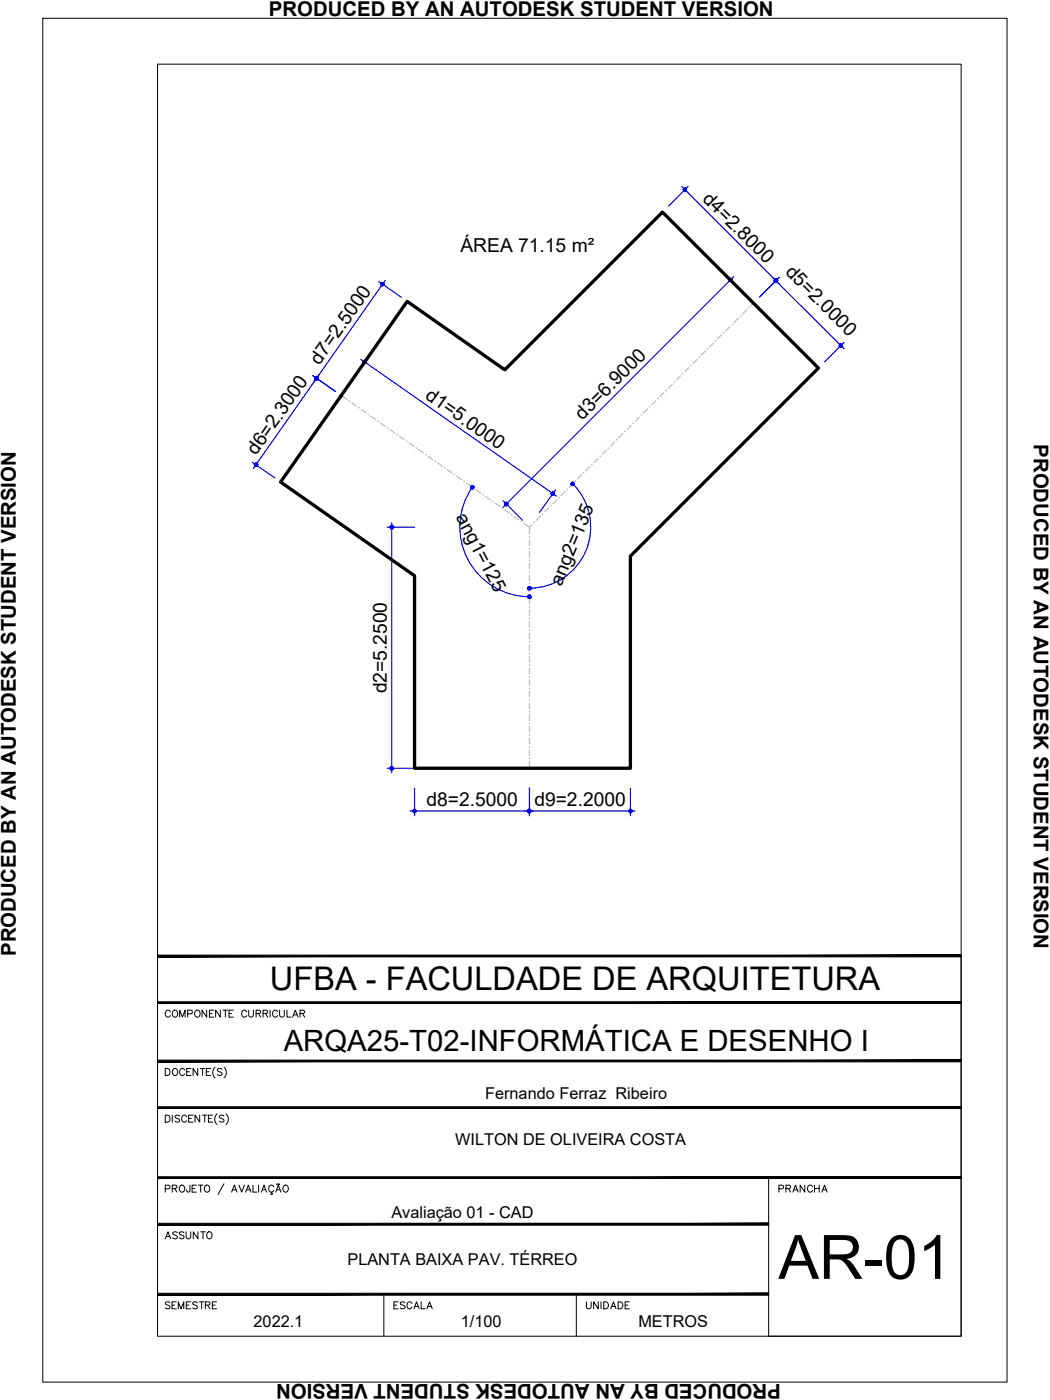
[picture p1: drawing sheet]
<svg xmlns="http://www.w3.org/2000/svg" width="229mm" height="305mm" viewBox="0 0 229 305" stroke-linecap="round" stroke-linejoin="round" font-family="sans-serif">
<!-- layer: ARQ_EIXO CINZA 04 -->
<g fill="none" stroke="#bababa" stroke-width=".25">
<path d="M151.8 78.3l-.9 .9M153.6 76.5l-.9 .8M155.4 74.7l-.9 .9M157.1 72.9l-.8 .8M159 71.1l-.9 .9M160.7 69.3l-.8 .9M162.6 67.5l-.9 .9M164 66l-.6 .6M74.3 86.1l1.2 .9M76.6 87.7l1 .7M78.7 89.2l1 .7M80.7 90.6l1.1 .7"/>
<path d="M82.8 92.1l1.1 .7M84.9 93.5l1 .7M87 95l1 .7M89.1 96.4l1 .8M91.1 97.9l1.1 .7M93.2 99.4l1 .7M130.2 99.8l-.9 .9M132 98l-.9 .9M133.8 96.2l-.9 .9M135.6 94.4l-.9 .9M137.4 92.6l-.9 .9M139.2 90.8l-.9 .9"/>
<path d="M141 89l-.9 .9M142.8 87.2l-.9 .9M144.6 85.4l-.9 .9M146.4 83.7l-.9 .8M148.2 81.8l-.9 1M150 80.1l-.9 .8M95.3 100.8l1.1 .7M97.4 102.2l1 .8M99.4 103.7l1.1 .7M101.5 105.2l1.1 .7M103.6 106.6l1 .8M105.7 108.1l1 .7"/>
<path d="M107.8 109.5l1 .8M109.9 111l1 .7M111.9 112.4l1.1 .8M114 113.9l1.3 .9M115.3 117.5v1.3M115.9 114.2l-.6 .6v1.4M117.6 112.4l-.8 .9M119.4 110.6l-.9 .9M121.2 108.8l-.8 .9M123 107l-.9 .9M124.8 105.2l-.8 .9M126.6 103.4l-.9 .9"/>
<path d="M128.4 101.6l-.9 .9M115.3 120.1v1.2M115.3 122.6v1.3M115.3 125.1v1.3M115.3 127.7v1.2M115.3 130.2v1.3M115.3 132.8v1.2M115.3 135.3v1.3M115.3 137.8v1.3M115.3 140.4v1.2M115.3 142.9v1.3M115.3 145.5v1.2"/>
<path d="M115.3 148v1.3M115.3 150.5v1.3M115.3 153.1v1.2M115.3 155.6v1.3M115.3 158.2v1.2M115.3 160.7v1.3M115.3 163.2v1.3M115.3 165.8v1.5"/>
</g>
<g fill="#bababa" stroke="#bababa" stroke-width=".22">
<path d="M115.2 162.6h.2z"/>
<path d="M115.2 132.1h.2z"/>
<path d="M115.2 122h.2z"/>
<path d="M115.2 119.4h.2z"/>
<path d="M119.8 110.2h.2z"/>
<path d="M121.7 108.3h.1z"/>
<path d="M123.4 106.5l.1 .1z"/>
<path d="M125.2 104.7h.1z"/>
<path d="M134.2 95.7l.2 .1z"/>
<path d="M136 94h.1z"/>
<path d="M137.8 92.1v.1z"/>
<path d="M139.6 90.3l.1 .1z"/>
<path d="M146.8 83.2h.1z"/>
<path d="M150.4 79.5l.1 .1z"/>
<path d="M152.1 77.8h.2z"/>
<path d="M153.9 76h.2z"/>
<path d="M161.2 68.7v.2z"/>
<path d="M162.9 67h.2z"/>
<path d="M113.4 113.5h.2z"/>
<path d="M111.3 112.1h.2z"/>
<path d="M109.3 110.6h.1z"/>
<path d="M105.2 107.7h.1z"/>
<path d="M100.9 104.8h.2z"/>
<path d="M98.8 103.3h.2z"/>
<path d="M94.8 100.3v.2z"/>
<path d="M88.4 96.1h.2z"/>
<path d="M84.3 93.1h.2z"/>
<path d="M78.1 88.7v.2z"/>
<path d="M75.9 87.3h.2z"/>
<circle cx="115.3" cy="165.1" r=".07"/>
<circle cx="115.3" cy="160.1" r=".07"/>
<circle cx="115.3" cy="157.5" r=".07"/>
<circle cx="115.3" cy="155" r=".07"/>
<circle cx="115.3" cy="152.4" r=".07"/>
<circle cx="115.3" cy="149.9" r=".07"/>
<circle cx="115.3" cy="147.4" r=".07"/>
<circle cx="115.3" cy="144.8" r=".07"/>
<circle cx="115.3" cy="142.3" r=".07"/>
<circle cx="115.3" cy="139.7" r=".07"/>
<circle cx="115.3" cy="137.2" r=".07"/>
<circle cx="115.3" cy="134.7" r=".07"/>
<circle cx="115.3" cy="129.6" r=".07"/>
<circle cx="115.3" cy="127" r=".07"/>
<circle cx="115.3" cy="124.5" r=".07"/>
<circle cx="115.3" cy="116.9" r=".07"/>
<circle cx="116.3" cy="113.7" r=".07"/>
<circle cx="118.1" cy="111.9" r=".07"/>
<circle cx="127.1" cy="102.9" r=".07"/>
<circle cx="128.9" cy="101.1" r=".07"/>
<circle cx="130.7" cy="99.3" r=".07"/>
<circle cx="132.5" cy="97.6" r=".07"/>
<circle cx="141.4" cy="88.6" r=".07"/>
<circle cx="143.3" cy="86.8" r=".07"/>
<circle cx="145" cy="85" r=".07"/>
<circle cx="148.6" cy="81.4" r=".07"/>
<circle cx="155.8" cy="74.2" r=".07"/>
<circle cx="157.6" cy="72.4" r=".07"/>
<circle cx="159.4" cy="70.6" r=".07"/>
<circle cx="107.3" cy="109.2" r=".07"/>
<circle cx="103.1" cy="106.2" r=".07"/>
<circle cx="96.9" cy="101.9" r=".07"/>
<circle cx="92.7" cy="99" r=".07"/>
<circle cx="90.6" cy="97.5" r=".07"/>
<circle cx="86.5" cy="94.6" r=".07"/>
<circle cx="82.3" cy="91.7" r=".07"/>
<circle cx="80.2" cy="90.2" r=".07"/>
</g>
<!-- layer: COTA AZUL -->
<g fill="none" stroke="#00f" stroke-width=".25">
<path d="M148.4 40.6l21.2 21.2M149.8 40.6l-4.2 4.3M78.6 78.2l42.6 29.8M80 78l-3.5 4.9M82.5 61.3l4.9 3.4M83.9 61l-15.5 22.1M158.3 60.2l4.2 4.3M159.7 60.2l-50.2 50.2M168.2 60.4l15.6 15.5M169.6 60.4l-4.2 4.2M183.8 74.5l-4.3 4.3M68.1 81.8l4.9 3.4"/>
<path d="M69.5 81.5l-14.3 20.5M54.9 100.6l5 3.5M84.3 114.8h6M85.3 113.8v54.5M102.9 106a15.2 15.2 0 0 0 12.4 23.9M109.5 109l4.2 4.2M120.9 106.6l-3.4 4.9M124.7 105.3a13.3 13.3 0 0 1 2.9 14.5 13.3 13.3 0 0 1-12.3 8.3M84.3 167.3h6M89.2 176.6h49.1M90.3 171.6v6M115.3 171.6v6"/>
<path d="M137.2 171.6v6"/>
</g>
<!-- layer: 0 -->
<g fill="#00f" stroke="#00f" stroke-width=".22">
<path d="M79.1 78.6l-.1 .2h.4zM79 78.8h.4l-.3 .2zM79.1 79l.1 .1 .2-.3z"/>
<path d="M79.4 78.8l-.2 .3 .2 .1zM79.4 78.8l.1 .3-.1 .1zM79.4 78.8l.1 .3 .2-.1z"/>
<path d="M79.4 78.8l.3 .2 .1-.2zM79.4 78.8l.4-.1v.1zM79.6 78.5l-.2 .3 .4-.1z"/>
<path d="M79.4 78.4v.4l.2-.3zM79.2 78.4h.2v.4zM79.1 78.6l.3 .2-.2-.4z"/>
<path d="M120.4 107.5l.2 .2 .1-.2zM120.4 107.5l.3-.2v.2zM120.6 107.1l-.2 .4 .3-.2z"/>
<path d="M120.4 107.1v.4l.2-.4zM120.2 107.1h.2v.4zM120.2 107.1l-.1 .2 .3 .2z"/>
<path d="M120.1 107.3l-.1 .1 .4 .1zM120 107.4l.4 .1-.4 .1zM120 107.6l.1 .2 .3-.3z"/>
<path d="M120.4 107.5l-.3 .3 .2 .1zM120.4 107.5l.1 .3-.2 .1zM120.4 107.5l.1 .3 .1-.1z"/>
<path d="M85.1 114.4l.2 .4v-.4zM85.1 114.4l.2 .4-.3-.2zM85 114.6l-.1 .2h.4z"/>
<path d="M84.9 114.8l.1 .2 .3-.2zM85 115l.3-.2-.2 .3zM85.3 114.8l-.2 .3h.2z"/>
<path d="M85.3 114.8v.3h.2zM85.3 114.8l.3 .2-.1 .1zM85.3 114.8l.3 .2 .1-.2z"/>
<path d="M85.3 114.8h.4l-.1-.2zM85.5 114.4l.1 .2-.3 .2zM85.3 114.4v.4l.2-.4z"/>
<path d="M85.3 167.3v.3h.2zM85.3 167.3l.3 .2-.1 .1zM85.3 167.3l.3 .2 .1-.2z"/>
<path d="M85.3 167.3h.4l-.1-.2zM85.5 167l.1 .1-.3 .2zM85.3 166.9v.4l.2-.3z"/>
<path d="M85.1 167l.2 .3v-.4zM85.1 167l.2 .3-.3-.2zM85 167.1l-.1 .2h.4z"/>
<path d="M84.9 167.3l.1 .2 .3-.2zM85 167.5l.3-.2-.2 .3zM85.3 167.3l-.2 .3h.2z"/>
<path d="M109.9 110l.2 .1 .1-.4zM110.2 109.7l.1 .4h-.2zM110.2 109.7l.1 .4 .2-.1z"/>
<path d="M110.2 109.7l.3 .3 .1-.2zM110.2 109.7l.4-.1v.2zM110.2 109.7l.4-.1-.1-.1z"/>
<path d="M110.3 109.3l-.1 .4 .3-.2zM110.1 109.3h.2l-.1 .4zM109.9 109.5l.3 .2-.1-.4z"/>
<path d="M109.9 109.5v.1l.3 .1zM109.9 109.6l.3 .1-.3 .1zM109.9 109.8v.2l.3-.3z"/>
<path d="M159.1 60.6l-.1 .4 .3-.3zM158.9 60.6h.2l-.1 .4zM158.7 60.7l.3 .3-.1-.4z"/>
<path d="M158.7 60.7l-.1 .1 .4 .2zM158.6 60.8l.4 .2h-.4zM158.6 61l.1 .2 .3-.2z"/>
<path d="M159 61l-.3 .2 .2 .1zM159 61l.1 .3h-.2zM159 61l.1 .3 .2-.1z"/>
<path d="M159 61l.3 .2 .1-.2zM159 61l.4-.2v.2zM159.3 60.7l-.3 .3 .4-.2z"/>
<path d="M148.8 41.1v.1l.3 .1zM148.8 41.2l.3 .1-.3 .1zM148.8 41.4v.2l.3-.3z"/>
<path d="M148.8 41.6l.2 .1 .1-.4zM149.1 41.3l.1 .4h-.2zM149.1 41.3l.1 .4 .2-.1z"/>
<path d="M149.1 41.3l.3 .3 .1-.2zM149.1 41.3l.4-.1v.2zM149.1 41.3l.4-.1-.1-.1z"/>
<path d="M149.2 40.9l-.1 .4 .3-.2zM149 40.9h.2l-.1 .4zM148.8 41.1l.3 .2-.1-.4z"/>
<path d="M168.9 61.1l.3 .3 .1-.2zM168.9 61.1l.4-.1v.2zM169.2 60.8l-.3 .3 .4-.1z"/>
<path d="M169 60.7l-.1 .4 .3-.3zM168.8 60.7h.2l-.1 .4zM168.7 60.8l.2 .3-.1-.4z"/>
<path d="M168.7 60.8l-.1 .2 .3 .1zM168.6 61l.3 .1-.3 .1zM168.6 61.2l.1 .2 .2-.3z"/>
<path d="M168.7 61.4l.1 .1 .1-.4zM168.9 61.1l.1 .4h-.2zM168.9 61.1l.1 .4 .2-.1z"/>
<path d="M168.7 60.8l-.1 .2 .3 .1zM168.6 61l.3 .1-.3 .1zM168.6 61.2l.1 .2 .2-.3z"/>
<path d="M168.7 61.4l.1 .1 .1-.4zM168.9 61.1l.1 .4h-.2zM168.9 61.1l.1 .4 .2-.1z"/>
<path d="M168.9 61.1l.3 .3 .1-.2zM168.9 61.1l.4-.1v.2zM169.2 60.8l-.3 .3 .4-.1z"/>
<path d="M169 60.7l-.1 .4 .3-.3zM168.8 60.7h.2l-.1 .4zM168.7 60.8l.2 .3-.1-.4z"/>
<path d="M183 75.3l.3 .2 .1-.1zM183 75.3l.4-.2v.3zM183.3 75l-.3 .3 .4-.2z"/>
<path d="M183.1 74.9l-.1 .4 .3-.3zM183 74.9h.1l-.1 .4zM182.8 75l.2 .3v-.4z"/>
<path d="M182.8 75l-.1 .1 .3 .2zM182.7 75.1l.3 .2-.3 .1zM182.7 75.4l.1 .1 .2-.2z"/>
<path d="M182.8 75.5l.2 .1v-.3zM183 75.3l.1 .3h-.1zM183 75.3l.1 .3 .2-.1z"/>
<path d="M69 82l-.1 .3 .3-.3zM68.8 82h.2l-.1 .3zM68.6 82.1l.3 .2-.1-.3z"/>
<path d="M68.6 82.1v.2h.3zM68.6 82.3h.3l-.3 .2zM68.6 82.5l.1 .1 .2-.3z"/>
<path d="M68.9 82.3l-.2 .3 .2 .1zM68.9 82.3l.2 .4h-.2zM68.9 82.3l.2 .4 .2-.1z"/>
<path d="M68.9 82.3l.4 .3v-.2zM68.9 82.3l.4-.1v.2zM69.2 82l-.3 .3 .4-.1z"/>
<path d="M55.8 101.2l-.3 .3 .2 .1zM55.8 101.2l.1 .3-.2 .1zM55.8 101.2l.1 .3 .1-.1z"/>
<path d="M55.8 101.2l.2 .2 .1-.2zM55.8 101.2l.3-.2v.2zM56 100.9l-.2 .3 .3-.2z"/>
<path d="M55.8 100.8v.4l.2-.3zM55.6 100.8h.2v.4zM55.5 101l.3 .2-.2-.4z"/>
<path d="M55.5 101l-.1 .1 .4 .1zM55.4 101.1l.4 .1-.4 .1zM55.4 101.3l.1 .2 .3-.3z"/>
<path d="M68.9 82.3l-.2 .3 .2 .1zM68.9 82.3l.2 .4h-.2zM68.9 82.3l.2 .4 .2-.1z"/>
<path d="M68.9 82.3l.4 .3v-.2zM68.9 82.3l.4-.1v.2zM69.2 82l-.3 .3 .4-.1z"/>
<path d="M69 82l-.1 .3 .3-.3zM68.8 82h.2l-.1 .3zM68.6 82.1l.3 .2-.1-.3z"/>
<path d="M68.6 82.1v.2h.3zM68.6 82.3h.3l-.3 .2zM68.6 82.5l.1 .1 .2-.3z"/>
<path d="M83.3 61.5v.3l.2-.2zM83.1 61.5h.2v.3zM83.1 61.5l-.1 .1 .3 .2z"/>
<path d="M83 61.6l-.1 .2h.4zM82.9 61.8h.4l-.4 .2zM82.9 62l.2 .2 .2-.4z"/>
<path d="M83.3 61.8l-.2 .4h.1zM83.3 61.8l.1 .4h-.2zM83.3 61.8l.1 .4 .2-.1z"/>
<path d="M83.3 61.8l.3 .3 .1-.2zM83.3 61.8l.3-.1 .1 .2zM83.5 61.6l-.2 .2 .3-.1z"/>
<path d="M115.3 176.6h.3v-.2zM115.4 176.2l.2 .2-.3 .2zM115.3 176.2v.4l.1-.4z"/>
<path d="M115.1 176.2l.2 .4v-.4zM115.1 176.2l.2 .4-.4-.2zM114.9 176.4v.2h.4z"/>
<path d="M114.9 176.6v.1l.4-.1zM114.9 176.7l.4-.1-.2 .3zM115.3 176.6l-.2 .3 .2 .1z"/>
<path d="M115.3 176.6v.4l.1-.1zM115.3 176.6l.3 .1-.2 .2zM115.3 176.6l.3 .1v-.1z"/>
<path d="M89.9 176.6v.1l.4-.1zM89.9 176.7l.4-.1-.2 .3zM90.3 176.6l-.2 .3 .2 .1z"/>
<path d="M90.3 176.6v.4l.1-.1zM90.3 176.6l.3 .1-.2 .2zM90.3 176.6l.3 .1v-.1z"/>
<path d="M90.3 176.6h.3v-.2zM90.4 176.2l.2 .2-.3 .2zM90.3 176.2v.4l.1-.4z"/>
<path d="M90.1 176.2l.2 .4v-.4zM90.1 176.2l.2 .4-.4-.2zM89.9 176.4v.2h.4z"/>
<path d="M137.2 176.6h.4v-.2zM137.5 176.2l.1 .2-.4 .2zM137.2 176.2v.4l.3-.4z"/>
<path d="M137.1 176.2l.1 .4v-.4zM137.1 176.2l.1 .4-.3-.2zM136.9 176.4v.2h.3z"/>
<path d="M136.9 176.6v.1l.3-.1zM136.9 176.7l.3-.1-.1 .3zM137.2 176.6l-.1 .3 .1 .1z"/>
<path d="M137.2 176.6v.4l.3-.1zM137.2 176.6l.4 .1-.1 .2zM137.2 176.6l.4 .1v-.1z"/>
<path d="M114.9 176.6v.1l.4-.1zM114.9 176.7l.4-.1-.2 .3zM115.3 176.6l-.2 .3 .2 .1z"/>
<path d="M115.3 176.6v.4l.1-.1zM115.3 176.6l.3 .1-.2 .2zM115.3 176.6l.3 .1v-.1z"/>
<path d="M115.3 176.6h.3v-.2zM115.4 176.2l.2 .2-.3 .2zM115.3 176.2v.4l.1-.4z"/>
<path d="M115.1 176.2l.2 .4v-.4zM115.1 176.2l.2 .4-.4-.2zM114.9 176.4v.2h.4z"/>
<path d="M102.9 105.7l-.1 .4 .2-.3zM102.7 105.7h.2l-.1 .4zM102.7 105.7l-.2 .2 .3 .2z"/>
<path d="M102.5 105.9l-.1 .1 .4 .1zM102.4 106l.4 .1-.3 .2zM102.5 106.3l.1 .1 .2-.3z"/>
<path d="M102.8 106.1l-.2 .3 .2 .1zM102.8 106.1l.2 .3-.2 .1zM102.8 106.1l.2 .3 .1-.1z"/>
<path d="M102.8 106.1l.3 .2 .1-.2zM102.8 106.1l.4-.2v.2zM103 105.8l-.2 .3 .4-.2z"/>
<path d="M115.3 129.9h.3v-.1zM115.4 129.6l.2 .2-.3 .1zM115.3 129.5v.4l.1-.3z"/>
<path d="M115.1 129.6l.2 .3v-.4zM115.1 129.6l.2 .3-.4-.1zM114.9 129.8v.1h.4z"/>
<path d="M114.9 129.9v.2l.4-.2zM114.9 130.1l.4-.2-.2 .4zM115.3 129.9l-.2 .4h.2z"/>
<path d="M115.3 129.9v.4h.1zM115.3 129.9l.3 .2-.2 .2zM115.3 129.9l.3 .2v-.2z"/>
<path d="M114.9 128.1v.2l.4-.2zM114.9 128.3l.4-.2-.2 .3zM115.3 128.1l-.2 .3h.2z"/>
<path d="M115.3 128.1v.3h.1zM115.3 128.1l.3 .2-.2 .1zM115.3 128.1l.3 .2v-.2z"/>
<path d="M115.3 128.1h.3v-.2zM115.4 127.8l.2 .1-.3 .2zM115.3 127.7v.4l.1-.3z"/>
<path d="M115.1 127.8l.2 .3v-.4zM115.1 127.8l.2 .3-.4-.2zM114.9 127.9v.2h.4z"/>
<path d="M124.4 105.1l-.1 .2 .4 .1zM124.3 105.3l.4 .1-.4 .1zM124.3 105.5l.1 .1 .3-.2z"/>
<path d="M124.7 105.4l-.3 .2 .2 .1zM124.7 105.4l.1 .3h-.2zM124.7 105.4l.1 .3 .1-.1z"/>
<path d="M124.7 105.4l.2 .2 .1-.1zM124.7 105.4l.3-.1v.2zM124.9 105.1l-.2 .3 .3-.1z"/>
<path d="M124.8 105l-.1 .4 .2-.3zM124.6 105h.2l-.1 .4zM124.4 105.1l.3 .3-.1-.4z"/>
</g>
<path d="M88.6 65.6l21.3 14.9 34.3-34.3 34 33.9-41 41v46.2h-46.9v-42l-29.2-20.4z" fill="none" stroke="#000" stroke-width=".72"/>
<!-- layer: MRG_EXTERNA -->
<path d="M9.3 4h209.9v296.9h-209.9z" fill="none" stroke="#000" stroke-width=".22"/>
<!-- layer: MRG_INTERNA -->
<path d="M34.3 14h175v276.9h-175z" fill="none" stroke="#000" stroke-width=".22"/>
<!-- layer: SIMB_01 -->
<g fill="#000" stroke="#000" stroke-width=".22">
<path d="M34.3 218.1v.4l175-.4zM34.3 218.5l175-.4v.4z"/>
<path d="M34.3 207.9v.4l175-.4zM34.3 208.3l175-.4v.4z"/>
<path d="M34.3 230.8v.4l175-.4zM34.3 231.2l175-.4v.4z"/>
<path d="M34.3 256.2v.4l175-.4zM34.3 256.6l175-.4v.4z"/>
<path d="M34.3 241v.3l175-.3zM34.3 241.3l175-.3v.3z"/>
<path d="M34.3 266.3v.4l133-.4zM34.3 266.7l133-.4v.4z"/>
<path d="M34.3 282h133v-.4zM34.3 281.6h133l-133 .4z"/>
</g>
<g fill="none" stroke="#000" stroke-width=".22">
<path d="M45 219.9v1.5l-1-1.5v1.5M46.5 219.9h-.9v1.5h.9M48 219.9v1.5l-1.1-1.5v1.5M48.6 219.9h1M49.1 219.9v1.5M50.8 219.9h-.9v1.5h.9M54.1 219.9v1.1l.5 .4h.3l.3-.4v-1.1M58.8 219.9v1.5M60.9 219.9v1.1l.4 .4 .5-.2 .1-1.3M62.5 219.9v1.5h.9M209.3 208.1v82.8h-42v-34.5M36 232.6h.5a.82 .82 0 0 1 .5 .8 .82 .82 0 0 1-.5 .7h-.5z"/>
<path d="M37.1 220.3a.56 .56 0 0 0-.7-.4 .56 .56 0 0 0-.4 .6 .63 .63 0 0 0 .2 .8 .63 .63 0 0 0 .9-.2M37.7 220.1a.72 .72 0 0 1 1 .2 .72 .72 0 0 1-.3 1.1 .72 .72 0 0 1-.9-.4 .72 .72 0 0 1 .2-.9zM37.7 232.8a.72 .72 0 0 1 1 .2 .72 .72 0 0 1-.3 1.1 .72 .72 0 0 1-.9-.4 .72 .72 0 0 1 .2-.9zM39.1 221.4v-1.5l.6 1.5 .6-1.5v1.5M40.2 233a.56 .56 0 0 0-.6-.4 .56 .56 0 0 0-.5 .6 .63 .63 0 0 0 .3 .8 .63 .63 0 0 0 .8-.2M40.6 233.3h.6M40.9 220.7l.9-.1v-.5l-.3-.2h-.6v1.5M41.6 232.6h-1v1.5h1M42.7 220a.71 .71 0 0 1 .9 .7 .71 .71 0 0 1-.9 .7l-.3-.5v-.4zM43.1 232.6v1.5l-1.1-1.5v1.5M43.6 232.6h1M44.1 232.6v1.5"/>
<path d="M44.9 233.3h.6M45.6 220.6h.5M45.9 232.6h-1v1.5h1M46.8 232.3a1.57 1.57 0 0 0 0 2.4M48.3 232.8l-.3-.2-.7 .2 .2 .4 .5 .2 .3 .3v.2l-.3 .2-.7-.2M48.8 232.3a1.57 1.57 0 0 1 0 2.4M49.9 220.6h.5M53.7 220.3a.56 .56 0 0 0-.6-.4 .56 .56 0 0 0-.5 .6 .63 .63 0 0 0 .3 .8 .63 .63 0 0 0 .8-.2M55.8 220.6h.8l.2-.4-.4-.3h-.6v1.5M56.3 220.6l.5 .8M57.3 220.6h.8l.2-.4-.4-.3h-.6v1.5M57.8 220.6l.5 .8"/>
<path d="M60.5 220.3a.56 .56 0 0 0-.7-.4 .56 .56 0 0 0-.4 .6 .63 .63 0 0 0 .2 .8 .63 .63 0 0 0 .9-.2M63.7 221.4l.6-1.5 .6 1.5M63.9 220.9h.7M65.3 220.6h.9l.1-.4-.3-.3h-.7v1.5M65.8 220.6l.5 .8M36 242.8h.5a.82 .82 0 0 1 .5 .7 .82 .82 0 0 1-.5 .8h-.5zM36 258.8l.9-.1 .1-.6-1-.1v1.5M37.5 258.7l1-.1v-.5l-1-.1v1.5M37.5 242.8v1.5M38 258.7l.5 .8M39.1 243l-.3-.2-.7 .2 .2 .4 .7 .3 .1 .2v.2l-.3 .2-.7-.2M39.2 258.2a.72 .72 0 0 1 1 .2 .72 .72 0 0 1-.3 1.1 .72 .72 0 0 1-.9-.4 .72 .72 0 0 1 .2-.9z"/>
<path d="M40.6 243.2a.56 .56 0 0 0-.6-.4 .56 .56 0 0 0-.5 .6 .63 .63 0 0 0 .3 .8 .63 .63 0 0 0 .8-.2M41.1 243.5h.6M41.4 258l-.1 1.4-.4 .1-.2-.1-.1-.4M41.8 258.7h.6M42 242.8h-.9v1.5h.9M42.8 258h-1v1.5h1M43.2 258h1M43.5 242.8v1.5l-1-1.5v1.5M43.7 258v1.5M44.1 242.8h1M44.6 242.8v1.5M44.6 258.2a.63 .63 0 0 1 .8-.1 .63 .63 0 0 1 .2 .9 .57 .57 0 0 1-.5 .6 .57 .57 0 0 1-.6-.6z"/>
<path d="M45.4 243.5h.5M46.3 242.8h-.9v1.5h.9M47.2 242.5a1.57 1.57 0 0 0 0 2.3M48.8 243l-.4-.2-.6 .2 .1 .4 .7 .3 .2 .2v.2l-.4 .2-.6-.2M48.8 257.7l-1.3 2.4M49.2 242.5a1.57 1.57 0 0 1 0 2.3M50.4 259.5l.6-1.5 .6 1.5M50.7 259h.7M52 258l.6 1.5 .6-1.5M53.5 259.5l.6-1.5 .6 1.5M53.7 259h.7M55.1 258v1.5h.9"/>
<path d="M56.3 258v1.5M56.9 259.5l.6-1.5 .5 1.5M57.1 259h.7M59.1 259.5v.3l.2 .2h-.4M59.6 258.4a.6 .6 0 0 0-.9-.3 .6 .6 0 0 0-.2 .9 .54 .54 0 0 0 .4 .5 .54 .54 0 0 0 .7-.3M60 259.5l.6-1.5 .6 1.5M60.2 259h.8M60.3 257.8l-.1 .1M60.3 257.8h.2M60.5 257.8l.1 .1M60.6 257.9h.2M60.9 257.7l-.1 .2"/>
<path d="M61.8 258.2a.72 .72 0 0 1 1 .2 .72 .72 0 0 1-.3 1.1 .72 .72 0 0 1-.9-.4 .72 .72 0 0 1 .2-.9zM83.6 281.8v9.1M125.5 281.8v9.1"/>
</g>
<text font-size="13.3" x="169.5" y="278.4">AR-01</text>
<text font-size="7.1" x="58.8" y="215.6">UFBA - FACULDADE DE ARQUITETURA</text>
<text font-size="6.4" x="61.8" y="228.9">ARQA25-T02-INFORMÁTICA E DESENHO I</text>
<g font-size="4.4">
<text x="58.5" y="3.6">PRODUCED BY AN AUTODESK STUDENT VERSION</text>
<text x="225.1" y="96.7" transform="rotate(90 225.1 96.7)">PRODUCED BY AN AUTODESK STUDENT VERSION</text>
<text x="3.5" y="208.2" transform="rotate(-90 3.5 208.2)">PRODUCED BY AN AUTODESK STUDENT VERSION</text>
<text x="168.3" y="260.7">PRANCHA</text>
<text x="34.9" y="270.9">ASSUNTO</text>
<text x="34.9" y="286.1">SEMESTRE</text>
<text x="84.7" y="286.1">ESCALA</text>
<text x="126.3" y="286.1">UNIDADE</text>
<text x="170" y="301.3" transform="rotate(-180 170 301.3)">PRODUCED BY AN AUTODESK STUDENT VERSION</text>
</g>
<g font-size="4.2">
<text x="152.7" y="43.4" transform="rotate(45 152.7 43.4)">d4=2.8000</text>
<text x="100.2" y="54.8">ÁREA 71.15 m²</text>
<text x="170.8" y="59.4" transform="rotate(45 170.8 59.4)">d5=2.0000</text>
<text x="69.6" y="79.6" transform="rotate(-55 69.6 79.6)">d7=2.5000</text>
<text x="92.4" y="86.6" transform="rotate(35 92.4 86.6)">d1=5.0000</text>
<text x="126.8" y="91.6" transform="rotate(-45 126.8 91.6)">d3=6.9000</text>
<text x="55.8" y="99.3" transform="rotate(-55 55.8 99.3)">d6=2.3000</text>
<text x="99.1" y="112.6" transform="rotate(63 99.1 112.6)">ang1=125</text>
<text x="122.2" y="127.8" transform="rotate(-67 122.2 127.8)">ang2=135</text>
<text x="84.2" y="151" transform="rotate(-90 84.2 151)">d2=5.2500</text>
<text x="92.8" y="175.5">d8=2.5000</text>
<text x="116.3" y="175.5">d9=2.2000</text>
</g>
<g font-size="3.5">
<text x="105.6" y="239.3">Fernando Ferraz Ribeiro</text>
<text x="99.1" y="249.3">WILTON DE OLIVEIRA COSTA</text>
<text x="85.2" y="265.2">Avaliação 01 - CAD</text>
<text x="75.6" y="275.4">PLANTA BAIXA PAV. TÉRREO</text>
<text x="55.2" y="289">2022.1</text>
<text x="100.3" y="289">1/100</text>
<text x="139" y="289">METROS</text>
</g>
</svg>
